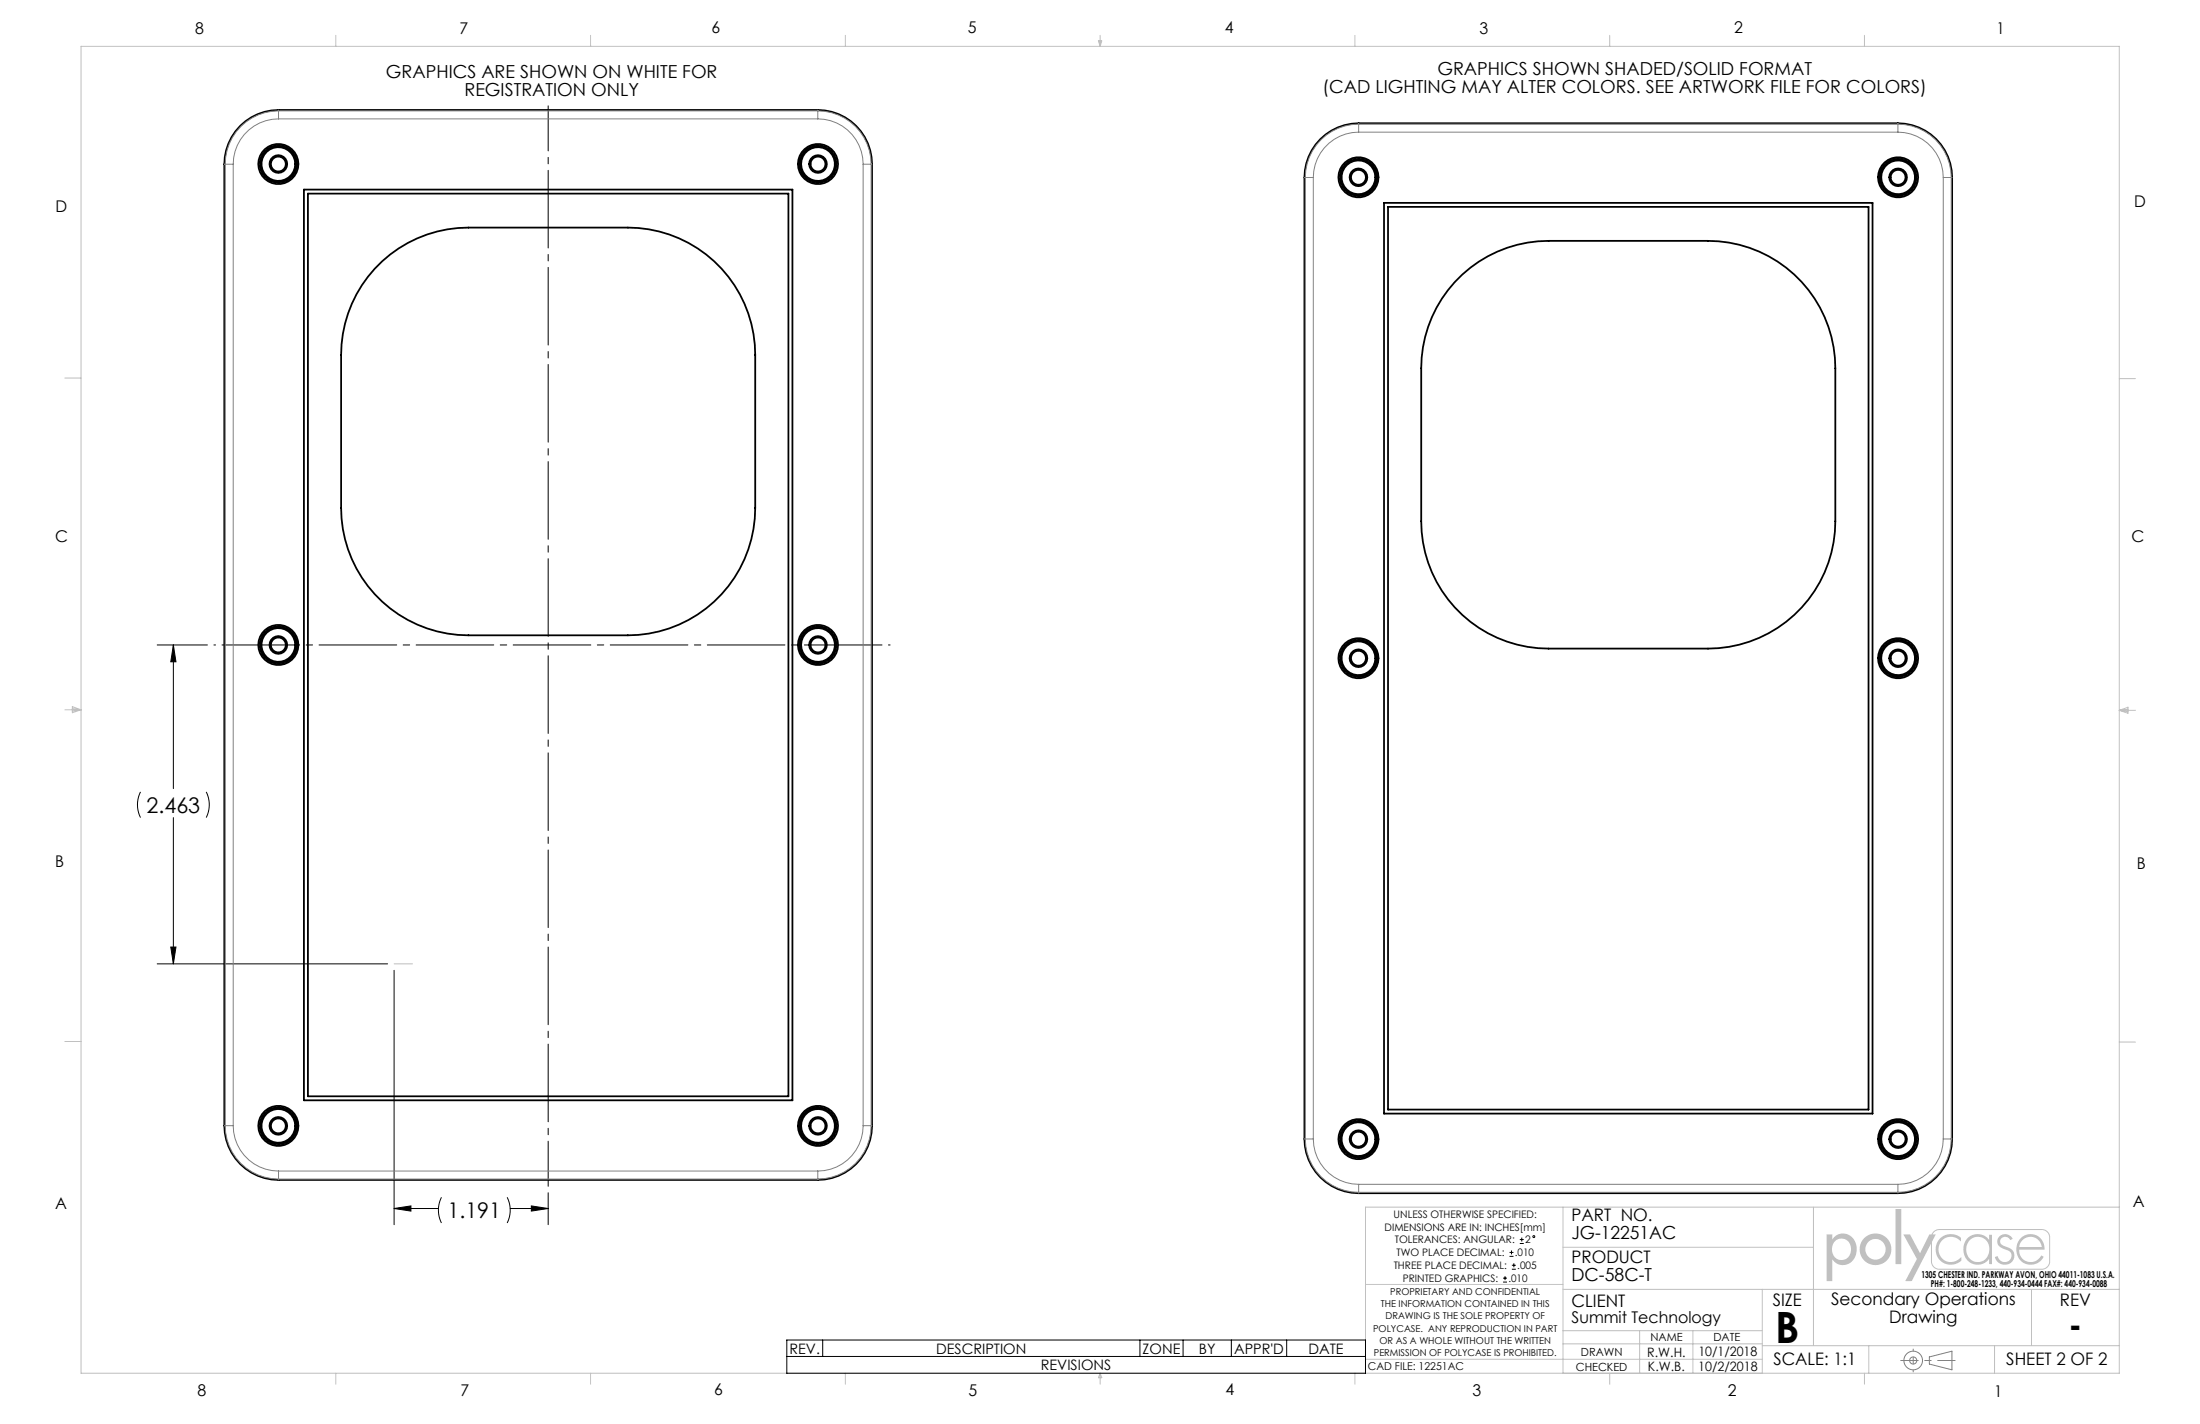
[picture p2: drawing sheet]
<svg xmlns="http://www.w3.org/2000/svg" width="432mm" height="279mm" viewBox="0 0 432 279" stroke-linecap="round" stroke-linejoin="round" font-family="sans-serif">
<g fill="none" stroke="#808080" stroke-width=".2">
<path d="M378.7 266.2l4.4-1.1v3.7l-4.4-1.2z"/>
<circle cx="375.5" cy="266.9" r=".7"/>
<circle cx="375.5" cy="266.9" r="1.83"/>
</g>
<path d="M373.1 266.9h10.6" fill="none" stroke="#808080" stroke-width=".2" stroke-dasharray="15.2 1.3 1.3 1.3" stroke-dashoffset="11.8"/>
<path d="M375.5 264.7v4.5" fill="none" stroke="#808080" stroke-width=".2" stroke-dasharray="15.2 1.3 1.3 1.3" stroke-dashoffset="14.9"/>
<g fill="none" stroke="#c0c0c0" stroke-width=".2">
<path d="M15.9 9.1h400.1v260.3h-400.1zM65.9 6.9v2.2M115.9 6.9v2.2M165.9 6.9v2.2M215.6 8h.6l-.3 1.1zM215.7 8l.2 1.1M215.9 6.9v2.2M216 8l-.1 1.1M265.9 6.9v2.2M315.9 6.9v2.2M365.9 6.9v2.2M12.7 74.2h3.2"/>
<path d="M416 74.3h3.1M12.7 139.3h3.2M14.2 139l1.7 .3M14.2 138.7l1.7 .6-1.7 .5zM15.9 139.3l-1.7 .2M416 139.4h3.1M416 139.4l1.7-.6v1.1zM416 139.4l1.7 .2M417.7 139.1l-1.7 .3M12.7 204.4h3.2M416 204.5h3.1M306.8 236.8v32.6"/>
<path d="M355.9 236.8v27.2M416 236.8h-148v32.6M268 252h38.8M306.8 244.7h49.1M345.9 253v16.4M398.7 253v11M416 253h-109.2M65.9 269.4v2.2M115.9 269.4v2.2M165.9 269.4v2.2M215.9 269.4v2.2M215.9 269.4l.3 .9h-.6z"/>
<path d="M265.9 269.4v2.2M268 266.7h77.9M306.8 261.1h39.1M306.8 263.7h39.1M315.9 269.4v2.2M321.8 261.1v8.3M332.3 261.1v8.3M345.9 264h70.1M365.9 269.4v2.2M366.8 264v5.4M391.5 264v5.4"/>
</g>
<path d="M358.5 242.2v9.2h1.1v-4.3a2.65 2.65 0 0 0 3.1 .9 2.65 2.65 0 0 0 1.7-2.7 2.72 2.72 0 0 0-1.1-2.8 2.72 2.72 0 0 0-3-.1l-.7 .8v-1zM360.2 243.5a1.92 1.92 0 0 1 2.3-.1 1.92 1.92 0 0 1 .7 2.3 1.89 1.89 0 0 1-2.3 1.5 1.89 1.89 0 0 1-1.3-2.4l.2-.7zM365 245.1a3.1 3.1 0 0 0 6.2 0 3.1 3.1 0 0 0-6.2 0zM366.1 245.1a2.01 2.01 0 0 1 4 0 2.01 2.01 0 0 1-4 0zM372 237.2v10.8h1.2v-10.8zM373.6 242.2h1.3l2 3.7 1.8-3.7h.4a1.66 1.66 0 0 1 1.6-1.1h20a1.66 1.66 0 0 1 1.7 1.7v4.7a1.66 1.66 0 0 1-1.7 1.6h-20a1.66 1.66 0 0 1-1.7-1.6v-3.5l-3.8 7.4h-1.3l2.3-4.4zM379.6 241.7l-.3 .5h.6l-.7 1.4v3.9a1.46 1.46 0 0 0 1.5 1.4h20a1.46 1.46 0 0 0 1.5-1.4v-4.7a1.46 1.46 0 0 0-1.5-1.5h-20l-.6 .1zM380.8 243a3 3 0 0 0-.1 4.2 3 3 0 0 0 4.3 .2v-.8a2.47 2.47 0 0 1-3.7 .4 2.47 2.47 0 0 1-.1-3.6 2.47 2.47 0 0 1 3.7 .2v-.7a3.1 3.1 0 0 0-4.1 .1zM396.6 243a2.99 2.99 0 0 0-.5 3.7 2.99 2.99 0 0 0 3.5 1.3l.8-.5 .6-.8 .1-.1-.5-.3a2.28 2.28 0 0 1-2.6 1.3 2.28 2.28 0 0 1-1.7-2.4h5a2.77 2.77 0 0 0-1.6-2.8 2.77 2.77 0 0 0-3.1 .6zM397 243.3a2.21 2.21 0 0 1 2.3-.5 2.21 2.21 0 0 1 1.4 1.9h-4.4l.2-.8zM386.2 242.9a3 3 0 0 0-.6 3.6 3 3 0 0 0 3.3 1.6l.9-.4 .6-.7v1h.6v-5.7h-.6v1a2.84 2.84 0 0 0-4.2-.4zM386.7 243.3a2.31 2.31 0 0 1 2.9-.2 2.31 2.31 0 0 1 .7 2.8 2.28 2.28 0 0 1-2.8 1.6 2.28 2.28 0 0 1-1.6-2.8l.3-.8zM392.4 242.6a1.66 1.66 0 0 1 2.6 .5l-.4 .2-.3-.4-.4-.2h-.5l-.4 .2a.92 .92 0 0 0-.4 1 .92 .92 0 0 0 .9 .6 1.91 1.91 0 0 1 1.9 2.1 1.95 1.95 0 0 1-1.9 1.6 1.95 1.95 0 0 1-2-1.6l.6-.1a1.32 1.32 0 0 0 1.8 1.1 1.32 1.32 0 0 0 .5-2l-.5-.3a2.09 2.09 0 0 1-1.9-1.6l.1-.6z" fill-rule="evenodd" fill="#c0c0c0"/>
<g fill="none" stroke="#000" stroke-width=".2">
<path d="M30.9 126.5h9.8M34 126.5v28.2M34 126.5l.5 3.3h-1zM27.6 155.4a5.6 5.6 0 0 0 0 5M40.5 155.4a5.6 5.6 0 0 1 0 5M34 160.4v28.7M30.9 189.1h45.2M33.5 185.8h1l-.5 3.3zM77.4 190.4v49.9M77.4 237.1h8.6M77.4 237.1l3.3-.5v1zM86.6 234.9a5.6 5.6 0 0 0 0 5.1"/>
<path d="M99.5 234.9a5.6 5.6 0 0 1 0 5.1M100.1 237.1h7.5M104.3 236.6l3.3 .5-3.3 .5zM107.6 234v6.3M295 251.6h.8M295 250.8h.8M295.4 250.4v.8M296.3 246.5h.8M296.3 245.7h.8M296.7 245.3v.8M296.7 249h.8M296.7 248.3h.8"/>
<path d="M297.1 247.9v.7M298.3 244h.8M298.3 243.2h.8M298.7 242.8v.8M154.4 262.9h113.6v6.5h-113.6zM154.4 266.1h113.6M161.5 262.9v3.2M223.7 262.9v3.2M232.2 262.9v3.2M241.7 262.9v3.2M252.5 262.9v3.2"/>
<circle cx="301" cy="242.6" r=".19"/>
</g>
<path d="M107.6 20.8v212" fill="none" stroke="#000" stroke-width=".2" stroke-dasharray="15.2 1.3 1.3 1.3" stroke-dashoffset="6.4"/>
<path d="M174.7 126.5h-132.7" fill="none" stroke="#000" stroke-width=".2" stroke-dasharray="15.2 1.3 1.3 1.3" stroke-dashoffset="-1.6"/>
<path d="M77.4 189.1h3.6" fill="none" stroke="#c0c0c0" stroke-width=".2"/>
<path d="M34 126.5l.5 3.3h-1zM33.5 185.8h1l-.5 3.3zM77.4 237.1l3.3-.5v1zM104.3 236.6l3.3 .5-3.3 .5z" fill="#000"/>
<g fill="none" stroke="#000" stroke-width=".35">
<path d="M47.1 24.7a10.6 10.6 0 0 1 7.6-3.1h105.8a10.6 10.6 0 0 1 10.7 10.6v188.7a10.6 10.6 0 0 1-10.7 10.6h-105.8a10.6 10.6 0 0 1-10.7-10.6v-188.7a10.6 10.6 0 0 1 3.1-7.5zM59.6 37.2h95.9v178.7h-95.9zM60.4 38h94.3v177.1h-94.3zM259.1 27.3a10.6 10.6 0 0 1 7.6-3.1h105.8a10.6 10.6 0 0 1 10.6 10.6v188.7a10.6 10.6 0 0 1-10.6 10.6h-105.8a10.6 10.6 0 0 1-10.7-10.6v-188.7a10.6 10.6 0 0 1 3.1-7.5zM271.6 39.8h95.9v178.7h-95.9zM73.6 52.7a25 25 0 0 1 18.3-8h31.3a25 25 0 0 1 25 24.9v30.1a25 25 0 0 1-25 25h-31.3a25 25 0 0 1-24.9-25v-30.1a25 25 0 0 1 6.6-16.9zM272.4 40.6h94.3v177.1h-94.3zM285.6 55.3a25 25 0 0 1 18.3-8h31.3a25 25 0 0 1 25 25v30a25 25 0 0 1-25 25h-31.3a25 25 0 0 1-25-25v-30a25 25 0 0 1 6.7-17z"/>
<circle cx="54.6" cy="32.2" r="3.6"/>
<circle cx="54.6" cy="32.2" r="1.47"/>
<circle cx="54.6" cy="32.2" r="3.9"/>
<circle cx="54.6" cy="32.2" r="1.74"/>
<circle cx="54.6" cy="32.2" r="3.3"/>
<circle cx="160.5" cy="32.2" r="3.3"/>
<circle cx="160.5" cy="32.2" r="1.74"/>
<circle cx="160.5" cy="32.2" r="3.9"/>
<circle cx="160.5" cy="32.2" r="1.47"/>
<circle cx="160.5" cy="32.2" r="3.6"/>
<circle cx="266.6" cy="34.8" r="1.74"/>
<circle cx="266.6" cy="34.8" r="3.6"/>
<circle cx="266.6" cy="34.8" r="1.47"/>
<circle cx="266.6" cy="34.8" r="3.9"/>
<circle cx="266.6" cy="34.8" r="3.3"/>
<circle cx="372.5" cy="34.8" r="3.3"/>
<circle cx="372.5" cy="34.8" r="3.9"/>
<circle cx="372.5" cy="34.8" r="1.47"/>
<circle cx="372.5" cy="34.8" r="1.74"/>
<circle cx="372.5" cy="34.8" r="3.6"/>
<circle cx="54.6" cy="126.5" r="3.6"/>
<circle cx="54.6" cy="126.5" r="1.74"/>
<circle cx="54.6" cy="126.5" r="3.9"/>
<circle cx="54.6" cy="126.5" r="1.47"/>
<circle cx="54.6" cy="126.5" r="3.3"/>
<circle cx="160.5" cy="126.5" r="3.3"/>
<circle cx="160.5" cy="126.5" r="1.47"/>
<circle cx="160.5" cy="126.5" r="3.9"/>
<circle cx="160.5" cy="126.5" r="1.74"/>
<circle cx="160.5" cy="126.5" r="3.6"/>
<circle cx="266.6" cy="129.2" r="1.74"/>
<circle cx="266.6" cy="129.2" r="3.6"/>
<circle cx="266.6" cy="129.2" r="1.47"/>
<circle cx="266.6" cy="129.2" r="3.9"/>
<circle cx="266.6" cy="129.2" r="3.3"/>
<circle cx="372.5" cy="129.2" r="3.3"/>
<circle cx="372.5" cy="129.2" r="3.9"/>
<circle cx="372.5" cy="129.2" r="1.47"/>
<circle cx="372.5" cy="129.2" r="1.74"/>
<circle cx="372.5" cy="129.2" r="3.6"/>
<circle cx="54.6" cy="220.9" r="3.6"/>
<circle cx="54.6" cy="220.9" r="1.74"/>
<circle cx="54.6" cy="220.9" r="1.47"/>
<circle cx="54.6" cy="220.9" r="3.9"/>
<circle cx="54.6" cy="220.9" r="3.3"/>
<circle cx="160.5" cy="220.9" r="3.3"/>
<circle cx="160.5" cy="220.9" r="3.9"/>
<circle cx="160.5" cy="220.9" r="1.47"/>
<circle cx="160.5" cy="220.9" r="1.74"/>
<circle cx="160.5" cy="220.9" r="3.6"/>
<circle cx="266.6" cy="223.5" r="1.74"/>
<circle cx="266.6" cy="223.5" r="3.6"/>
<circle cx="266.6" cy="223.5" r="1.47"/>
<circle cx="266.6" cy="223.5" r="3.9"/>
<circle cx="266.6" cy="223.5" r="3.3"/>
<circle cx="372.5" cy="223.5" r="3.3"/>
<circle cx="372.5" cy="223.5" r="3.9"/>
<circle cx="372.5" cy="223.5" r="1.47"/>
<circle cx="372.5" cy="223.5" r="1.74"/>
<circle cx="372.5" cy="223.5" r="3.6"/>
</g>
<g fill="none" stroke="#808080" stroke-width=".2">
<path d="M44 32.2h.2M44.2 32.2h1.6M44.2 32.2v188.7M45.8 32.2v188.7M54.7 23.3a8.9 8.9 0 0 0-8.9 8.9M54.7 21.8v1.5M54.7 21.8a10.5 10.5 0 0 0-10.5 10.4M54.7 23.3h105.8M54.7 21.8h105.8M54.7 21.6v.2M160.5 23.3a8.9 8.9 0 0 1 8.9 8.9M160.5 21.8v1.5"/>
<path d="M160.5 21.8a10.5 10.5 0 0 1 10.5 10.4M160.5 21.6v.2M169.4 32.2h1.6M169.4 32.2v188.7M171 32.2v188.7M171 32.2h.2M256 34.8h.2M256.2 34.8h1.6M256.2 34.8v188.7M257.8 34.8v188.7M266.7 25.9a8.9 8.9 0 0 0-8.9 8.9M266.7 24.4v1.5"/>
<path d="M266.7 24.4a10.5 10.5 0 0 0-10.5 10.4M266.7 25.9h105.8M266.7 24.4h105.8M266.7 24.2v.2M372.5 25.9a8.9 8.9 0 0 1 8.9 8.9M372.5 24.4v1.5M372.5 24.4a10.5 10.5 0 0 1 10.5 10.4M372.5 24.2v.2M381.4 34.8h1.6M381.4 34.8v188.7M383 34.8v188.7M383 34.8h.1"/>
<path d="M44 220.9h.2M44.2 220.9a10.5 10.5 0 0 0 10.5 10.4M44.2 220.9h1.6M45.8 220.9a8.9 8.9 0 0 0 8.9 8.9M54.7 229.8v1.5M54.7 229.8h105.8M54.7 231.3h105.8M54.7 231.3v.2M160.5 229.8v1.5M160.5 231.3v.2M169.4 220.9a8.9 8.9 0 0 1-8.9 8.9M169.4 220.9h1.6"/>
<path d="M171 220.9a10.5 10.5 0 0 1-10.5 10.4M171 220.9h.2M256 223.5h.2M256.2 223.5a10.5 10.5 0 0 0 10.5 10.4M256.2 223.5h1.6M257.8 223.5a8.9 8.9 0 0 0 8.9 8.9M266.7 232.4v1.5M266.7 232.4h105.8M266.7 233.9h105.8M266.7 233.9v.2M372.5 232.4v1.5M372.5 233.9v.2"/>
<path d="M381.4 223.5a8.9 8.9 0 0 1-8.9 8.9M381.4 223.5h1.6M383 223.5a10.5 10.5 0 0 1-10.5 10.4M383 223.5h.1"/>
</g>
<text font-size="8.5" x="348.4" y="263.5">B</text>
<text font-size="6.8" x="406" y="262.3">-</text>
<g font-size="4.2">
<text x="28.7" y="159.5">2.463</text>
<text x="87.8" y="239">1.191</text>
</g>
<g font-size="3.5">
<text x="75.7" y="15.3">GRAPHICS ARE SHOWN ON WHITE FOR</text>
<text x="282.1" y="14.8">GRAPHICS SHOWN SHADED/SOLID FORMAT</text>
<text x="91.2" y="18.8">REGISTRATION ONLY</text>
<text x="259.6" y="18.3">(CAD LIGHTING MAY ALTER COLORS. SEE ARTWORK FILE FOR COLORS)</text>
<text x="308.4" y="243.1">JG-12251AC</text>
<text x="308.4" y="251.3">DC-58C-T</text>
</g>
<g font-size="3.4">
<text x="308.4" y="239.6">PART NO.</text>
<text x="308.4" y="247.8">PRODUCT</text>
<text x="308.4" y="256.4">CLIENT</text>
<text x="347.9" y="256.2">SIZE</text>
<text x="359.4" y="256.1">Secondary Operations</text>
<text x="404.3" y="256.2">REV</text>
<text x="370.8" y="259.6">Drawing</text>
<text x="348.1" y="267.9">SCALE: 1:1</text>
<text x="393.8" y="267.9">SHEET 2 OF 2</text>
</g>
<g font-size="3.2">
<text x="38.3" y="6.7">8</text>
<text x="90.2" y="6.7">7</text>
<text x="139.7" y="6.5">6</text>
<text x="190" y="6.5">5</text>
<text x="240.4" y="6.5">4</text>
<text x="290.4" y="6.7">3</text>
<text x="340.4" y="6.5">2</text>
<text x="391.9" y="6.7">1</text>
<text x="10.9" y="41.6">D</text>
<text x="418.9" y="40.7">D</text>
<text x="10.9" y="106.3">C</text>
<text x="418.4" y="106.4">C</text>
<text x="10.8" y="170.2">B</text>
<text x="419.4" y="170.6">B</text>
<text x="10.8" y="237.2">A</text>
<text x="418.6" y="236.8">A</text>
<text x="308.4" y="259.6">Summit Technology</text>
<text x="38.8" y="273.8">8</text>
<text x="90.4" y="273.8">7</text>
<text x="140.2" y="273.8">6</text>
<text x="190.1" y="273.9">5</text>
<text x="240.5" y="273.8">4</text>
<text x="289" y="273.9">3</text>
<text x="339.1" y="273.8">2</text>
<text x="391.4" y="274.1">1</text>
</g>
<g font-size="2.8">
<text x="155" y="265.6">REV.</text>
<text x="183.7" y="265.6">DESCRIPTION</text>
<text x="204.3" y="268.9">REVISIONS</text>
<text x="224.3" y="265.6">ZONE</text>
<text x="235.3" y="265.6">BY</text>
<text x="242.2" y="265.6">APPR'D</text>
<text x="256.8" y="265.6">DATE</text>
</g>
<g font-size="2.5">
<text x="323.3" y="266.2">R.W.H.</text>
<text x="323.5" y="269.1">K.W.B.</text>
<text x="333.3" y="269">10/2/2018</text>
<text x="333.3" y="266.1">10/1/2018</text>
</g>
<g font-size="2.2">
<text x="323.9" y="263.1">NAME</text>
<text x="336.3" y="263.1">DATE</text>
<text x="309.3" y="268.9">CHECKED</text>
<text x="310.3" y="266.1">DRAWN</text>
</g>
<text font-size="2.1" x="268.5" y="268.8">CAD FILE: 12251AC</text>
<g font-size="2">
<text x="273.5" y="238.9">UNLESS OTHERWISE SPECIFIED:</text>
<text x="271.8" y="241.5">DIMENSIONS ARE IN: INCHES[mm]</text>
<text x="273.8" y="244">TOLERANCES: ANGULAR:</text>
<text x="299.3" y="244">2</text>
<text x="273.5" y="249">THREE PLACE DECIMAL:</text>
<text x="274.1" y="246.5">TWO PLACE DECIMAL:</text>
<text x="275.3" y="251.6">PRINTED GRAPHICS:</text>
<text x="296.1" y="251.6">.010</text>
<text x="297.3" y="246.5">.010</text>
<text x="297.8" y="249">.005</text>
</g>
<g font-size="1.9">
<text x="377.1" y="250.8">1305 CHESTER IND. PARKWAY AVON, OHIO 44011-1083 U.S.A.</text>
<text x="271" y="256.5">THE INFORMATION CONTAINED IN THIS</text>
<text x="272.9" y="254.1">PROPRIETARY AND CONFIDENTIAL</text>
<text x="379" y="252.6">PH#: 1-800-248-1233, 440-934-0444 FAX#: 440-934-0088</text>
<text x="269.5" y="261.3">POLYCASE. ANY REPRODUCTION IN PART</text>
<text x="270.8" y="263.7">OR AS A WHOLE WITHOUT THE WRITTEN</text>
<text x="271.9" y="258.9">DRAWING IS THE SOLE PROPERTY OF</text>
<text x="269.7" y="266.1">PERMISSION OF POLYCASE IS PROHIBITED.</text>
</g>
</svg>
